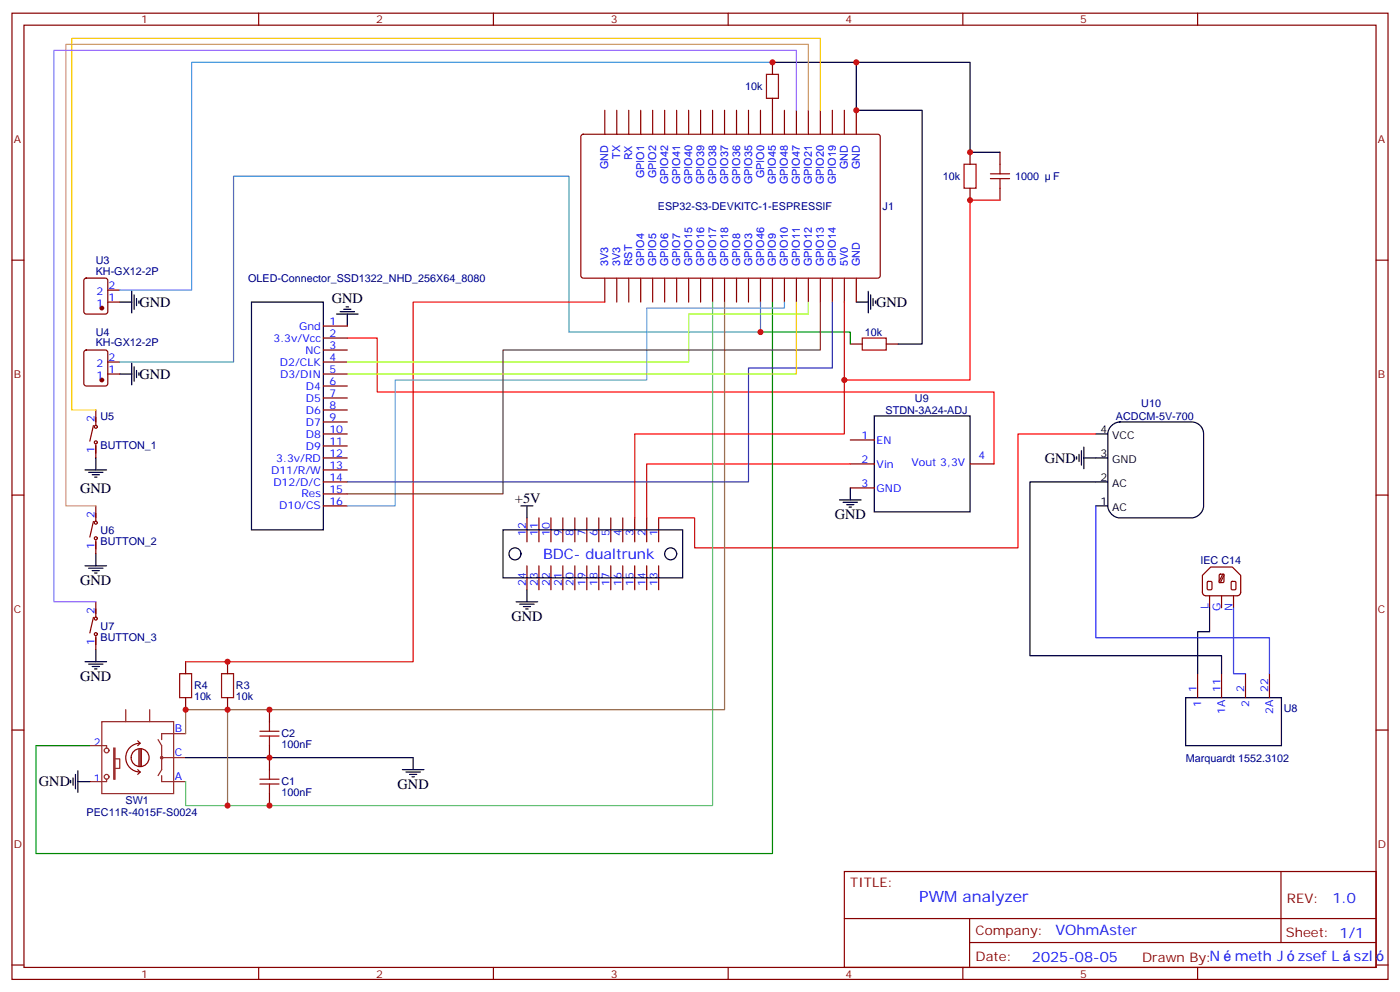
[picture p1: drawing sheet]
<svg xmlns="http://www.w3.org/2000/svg" width="412mm" height="292mm" viewBox="0 0 412 292" stroke-linecap="round" stroke-linejoin="round" font-family="sans-serif">
<g fill="none" stroke="#870000" stroke-width=".35">
<path d="M3.5 3.9h405.4v284.3h-405.4zM7.1 7.4h398.2v277.3h-398.2zM76.2 3.9v3.5M145.3 3.9v3.5M214.5 3.9v3.5M227.5 18.3v3.6M283.6 3.9v3.5M352.8 3.9v3.5M227.5 28.9v3.6M3.5 76.6h3.6M405.3 76.6h3.6M24.9 82.1l.5-.3h5.6l.7 .5v9.4l-.4 .7h-5.9l-.7-.4v-9.5z"/>
<path d="M31.7 88.9h3.6M31.7 85.4h3.6M24.9 103.2l.5-.2h5.6l.7 .4v9.5l-.4 .6-5.9 .1-.7-.5v-9.4zM31.7 110.1h3.6M31.7 106.5h3.6M250.5 101.2h3.5M261.1 101.2h3.5M27.5 125.2l-1 4.6M28.2 120.6v4.6M28.2 130.9v3.9M250.5 129.5h7M250.5 136.5h7"/>
<path d="M285.8 136.5h7M3.5 145.7h3.6M27.5 153.5l-1 4.5M28.2 148.9v4.6M28.2 159.1v3.9M250.5 143.6h7M405.3 145.7h3.6M28.2 177.1v4.6M27.5 181.7l-1 4.6M28.2 187.3v3.9M3.5 214.8h3.6M405.3 214.8h3.6"/>
<path d="M248.7 256.5h156.6v28.2h-156.6zM377.3 256.5v20.9M248.7 270.3h156.5M285.6 277.4h119.6M285.6 270.3v14.1M3.5 284h3.6M76.2 284.7v3.5M145.3 284.7v3.5M214.5 284.7v3.5M283.6 284.7v3.5M352.8 284.7v3.5M405.3 284h3.6"/>
<circle cx="28.2" cy="125.6" r=".44"/>
<circle cx="28.2" cy="130.2" r=".44"/>
<circle cx="28.2" cy="158.4" r=".44"/>
<circle cx="28.2" cy="153.8" r=".44"/>
<circle cx="28.2" cy="186.6" r=".44"/>
<circle cx="28.2" cy="182" r=".44"/>
</g>
<g fill="#870000" stroke="#870000" stroke-width=".35">
<circle cx="30" cy="90.7" r=".53"/>
<circle cx="30" cy="111.8" r=".53"/>
</g>
<path d="M225.8 21.9h3.5v7h-3.5zM254 99.5h7.1v3.5h-7.1z" fill="none" stroke="#a10000" stroke-width=".35"/>
<g fill="none" stroke="#8c2424" stroke-width=".35">
<path d="M26.5 219.4h4.9v.7M30 212.4h21.2v21.1h-21.2zM37 208.8v3.6M44.1 208.8v3.6M46.6 217.7l1 1.7v7.1l-1 1.7M54.7 215.9h-7.1v1.8M31.4 229.3v.7h-4.9M33.5 220.1h.4v9.2h-.4zM33.9 223.3h1.4v2.8h-1.4M47.6 228.2v1.8h7.1M47.6 223h7.1"/>
<circle cx="31.4" cy="228.6" r=".71"/>
<circle cx="31.4" cy="220.8" r=".71"/>
<circle cx="47.6" cy="223" r=".35"/>
</g>
<path d="M40.6 218l.7 .7M41.3 218.7a4.2 4.2 0 0 0-4.3 4.3 4.2 4.2 0 0 0 4.3 4.2M41.3 218.7l-.7 .7M38.6 222.8a2.65 2.65 0 0 1 3.9-2.2 2.65 2.65 0 0 1 .4 4.4 2.65 2.65 0 0 1-4.2-1.4l-.1-.6M40.6 226.5l.7 .7M40.9 220.5v4.9M41.3 220.5v4.9M41.3 227.2l-.7 .7M41.6 220.5v4.9" fill="none" stroke="#850000" stroke-width=".35"/>
<path d="M257.5 122.4h28.3v28.2h-28.3zM322.8 134.8h3.5M322.8 127.7h3.5M327.5 125.2a3.6 3.6 0 0 1 2.3-1h21.2a3.5 3.5 0 0 1 3.5 3.5v21.2a3.8 3.8 0 0 1-3.5 3.5h-21.2a3.8 3.8 0 0 1-3.5-3.5v-21.2a3.5 3.5 0 0 1 1.2-2.5zM322.8 141.8h3.5M322.8 148.9h3.5" fill="none" stroke="#000" stroke-width=".35"/>
<g fill="#fff" stroke="#870000" stroke-width=".35">
<path d="M362.7 171.3l.3-.2 1 .2 .1 1.9-.2 .3-.9 .1-.3-.2z"/>
<path d="M359.2 169.2l.3-.2 1 .2v1.9l-.2 .3h-.8l-.3-.1z"/>
<path d="M355.7 171.3l.3-.2 1 .2v1.9l-.2 .3-.8 .1-.4-.2z"/>
<path d="M360.2 169h.3v.3l-1 2.1h-.4z"/>
</g>
<g fill="none" stroke="#870000" stroke-width=".35">
<path d="M285.8 44.8v3.5M285.8 55.4v3.5M294.6 44.8v3.5M294.6 55.4v3.5M95.2 96h7.1M95.2 99.5h7.1M95.2 106.5h7.1M95.2 103h7.1M95.2 117.1h7.1M95.2 113.6h7.1M95.2 110.1h7.1M95.2 120.6h7.1"/>
<path d="M95.2 138.3h7.1M95.2 131.2h7.1M95.2 134.8h7.1M95.2 127.7h7.1M95.2 124.2h7.1M95.2 141.8h7.1M95.2 148.9h7.1M95.2 145.3h7.1M155.2 152.4v7.1M158.7 152.4v7.1M162.3 152.4v7.1M165.8 152.4v7.1"/>
<path d="M169.3 152.4v7.1M172.9 152.4v7.1M176.4 152.4v7.1M179.9 152.4v7.1M183.4 152.4v7.1M187 152.4v7.1M190.5 152.4v7.1M194 152.4v7.1M155.2 166.5v7.1M158.7 166.5v7.1M162.3 166.5v7.1M165.8 166.5v7.1"/>
<path d="M169.3 166.5v7.1M172.9 166.5v7.1M176.4 166.5v7.1M179.9 166.5v7.1M183.4 166.5v7.1M187 166.5v7.1M190.5 166.5v7.1M194 166.5v7.1M354.2 169.3l2.5-2.4h6.3l2.5 2.4-.1 5.3-.4 .5-.6 .2h-9.5l-.5-.4-.2-.6zM356.3 175.3v3.6M359.8 175.3v3.6M363.4 175.3v3.6"/>
<path d="M54.7 194.7v3.6M67 194.7v3.6M352.8 198.3v7M359.8 198.3v7M366.9 198.3v7M373.9 198.3v7M54.7 205.3v3.5M67 205.3v3.5M79.4 208.8v3.6M79.4 219.4v7.1M79.4 233.5v3.6"/>
</g>
<g fill="none" stroke="#000" stroke-width=".35">
<path d="M227.5 18.3h24.7v14.2h19.4v68.7h-7M252.2 18.3h33.6v26.5h8.8M35.3 88.9h3.5M38.8 85.7v6.4M39.5 86.8v4.2M40.2 87.8v2.2M40.9 88.5v.8M74.1 88.9h21.1v67h-21.1zM99.1 92.4h6.4M100.2 91.7h4.2M101.2 91h2.2M102 90.3h.7"/>
<path d="M102.3 92.4v3.6M252.2 88.9h3.6M255.8 85.7v6.4M256.5 86.8v4.2M257.2 87.8v2.2M257.9 88.5v.8M35.3 110.1h3.5M38.8 106.9v6.3M39.5 107.9v4.3M40.2 109v2.1M40.9 109.7v.7M25 138.3h6.4"/>
<path d="M26.1 139h4.2M27.2 139.7h2.1M28.2 134.8v3.5M317.1 134.4v.7M317.9 133.7v2.1M318.6 132.6v4.3M319.3 134.8h3.5M319.3 131.6v6.3M27.9 140.4h.7M148.2 155.9h52.9v14.1h-52.9zM153.5 148.9h3.5M155.2 148.9v3.5"/>
<path d="M247.3 147.1h6.3M248.4 147.8h4.2M249.4 148.5h2.1M250.1 149.2h.7M250.5 143.6v3.5M322.8 141.8h-19.4v51.2h56.4v5.3M25 166.5h6.4M26.1 167.2h4.2M27.2 167.9h2.1M27.9 168.6h.7M28.2 163v3.5M152 177.1h6.4"/>
<path d="M153.1 177.8h4.2M154.2 178.5h2.1M154.9 179.2h.7M155.2 173.6v3.5M356.3 178.9v7h-3.5v12.4M25 194.7h6.4M26.1 195.4h4.2M27.2 196.1h2.1M27.9 196.8h.7M28.2 191.2v3.5M349.2 205.3h28.3v14.1h-28.3zM20.8 229.7v.7"/>
<path d="M21.5 229v2.1M22.2 227.9v4.2M22.9 230h3.6M22.9 226.8v6.4M54.7 223h67v3.5M118.5 226.5h6.4M119.6 227.2h4.2M120.6 227.9h2.2M121.4 228.6h.7"/>
<circle cx="151.7" cy="163" r="1.76"/>
<circle cx="197.6" cy="163" r="1.76"/>
</g>
<g fill="none" stroke="#900" stroke-width=".35">
<path d="M171.3 39.7l.5-.2 87.1 .1 .4 .6-.1 41.2-.6 .4h-87.1l-.4-.7v-40.9zM178.2 32.5v6.9M181.7 32.5v6.9M185.2 32.5v6.9M188.7 32.5v6.9M192.3 32.5v6.9M195.8 32.5v6.9M199.3 32.5v6.9M202.8 32.5v6.9M206.4 32.5v6.9M209.9 32.5v6.9M213.4 32.5v6.9"/>
<path d="M217 32.5v6.9M220.5 32.5v6.9M224 32.5v6.9M227.5 32.5v6.9M231.1 32.5v6.9M234.6 32.5v6.9M238.1 32.5v6.9M241.7 32.5v6.9M245.2 32.5v6.9M248.7 32.5v6.9M252.2 32.5v6.9M178.2 82v6.9"/>
<path d="M181.7 82v6.9M185.2 82v6.9M188.7 82v6.9M192.3 82v6.9M195.8 82v6.9M199.3 82v6.9M202.8 82v6.9M206.4 82v6.9M209.9 82v6.9M213.4 82v6.9M217 82v6.9M220.5 82v6.9"/>
<path d="M224 82v6.9M227.5 82v6.9M231.1 82v6.9M234.6 82v6.9M238.1 82v6.9M241.7 82v6.9M245.2 82v6.9M248.7 82v6.9M252.2 82v6.9"/>
</g>
<path d="M227.5 18.3h-171.1v67.1h-21.1" fill="none" stroke="#39f" stroke-width=".35"/>
<path d="M224 88.9v8.8h-56.4v-45.8h-98.8v54.6h-33.5" fill="none" stroke="#399" stroke-width=".35"/>
<path d="M294.6 58.9h-8.8v52.9h-37.1M102.3 99.5h8.8v15.9h181.7v21.1M178.2 88.9h-56.5v105.8h-67M248.7 88.9v38.8h-61.7v24.7M250.5 136.5h-60v15.9M322.8 127.7h-22.9v33.5h-95.3v-8.8h-10.6" fill="none" stroke="#f00" stroke-width=".35"/>
<path d="M363.4 178.9v19.4h3.5" fill="none" stroke="#00f" stroke-width=".35"/>
<path d="M322.8 148.9v38.8h51.1v10.6" fill="none" stroke="#03f" stroke-width=".35"/>
<g fill="none" stroke="#a10000" stroke-width=".35">
<path d="M284 48.3h3.5v7.1h-3.5zM291.7 52.6h5.7M291.7 51.2h5.7M294.6 48.3v2.9M294.6 52.6v2.8M52.9 198.3h3.5v7h-3.5zM65.3 198.3h3.5v7h-3.5zM76.6 216.6h5.6M76.6 215.2h5.6M79.4 212.4v2.8M79.4 216.6v2.8M76.6 230.7h5.6"/>
<path d="M76.6 229.3h5.6M79.4 226.5v2.8M79.4 230.7v2.8"/>
</g>
<path d="M213.4 88.9v119.9h-146.4M54.7 215.9v-7.1h12.3v28.3" fill="none" stroke="#963" stroke-width=".35"/>
<path d="M209.9 88.9v148.2h-155.2v-7.1" fill="none" stroke="#6c6" stroke-width=".35"/>
<path d="M241.7 32.5v-21.2h-220.5v109.3h7" fill="none" stroke="#fc0" stroke-width=".35"/>
<path d="M238.1 32.5v-19.4h-218.7v135.8h8.8" fill="none" stroke="#c96" stroke-width=".35"/>
<path d="M234.6 32.5v-17.7h-218.7v162.3h12.3" fill="none" stroke="#96f" stroke-width=".35"/>
<path d="M224 97.7h26.5v3.5M227.5 88.9v162.3h-216.9v-31.8h15.9" fill="none" stroke="#008700" stroke-width=".35"/>
<path d="M238.1 88.9v3.5h-35.3v14.1h-100.5" fill="none" stroke="#9f0" stroke-width=".35"/>
<path d="M231.1 88.9v1.8h-40.6v21.1h-74.1v37.1h-14.1" fill="none" stroke="#69c" stroke-width=".35"/>
<path d="M241.7 88.9v14.1h-93.5v42.3h-45.9" fill="none" stroke="#633" stroke-width=".35"/>
<path d="M245.2 88.9v19.4h-24.7v33.5h-118.2" fill="none" stroke="#339" stroke-width=".35"/>
<path d="M234.6 88.9v21.2h-132.3" fill="none" stroke="#cc0" stroke-width=".35"/>
<g fill="#c00">
<circle cx="54.7" cy="208.8" r=".88"/>
<circle cx="67" cy="237.1" r=".88"/>
<circle cx="67" cy="208.8" r=".88"/>
<circle cx="79.4" cy="223" r=".88"/>
<circle cx="79.4" cy="237.1" r=".88"/>
<circle cx="79.4" cy="208.8" r=".88"/>
<circle cx="67" cy="194.7" r=".88"/>
<circle cx="252.2" cy="32.5" r=".88"/>
<circle cx="227.5" cy="18.3" r=".88"/>
<circle cx="224" cy="97.7" r=".88"/>
<circle cx="248.7" cy="111.8" r=".88"/>
<circle cx="285.8" cy="58.9" r=".88"/>
<circle cx="252.2" cy="18.3" r=".88"/>
<circle cx="285.8" cy="44.8" r=".88"/>
</g>
<text font-size="4.6" fill="#00f" x="270.8" y="265.5">PWM analyzer</text>
<g font-size="4.2">
<text x="97.7" y="89.2">GND</text>
<text x="41.1" y="90.3">GND</text>
<text x="258.1" y="90.3">GND</text>
<text x="41.1" y="111.5">GND</text>
<text x="307.8" y="136.2">GND</text>
<text x="23.6" y="145">GND</text>
<text x="151.7" y="148.2">+5V</text>
<text x="245.9" y="152.8">GND</text>
<text x="23.6" y="172.2">GND</text>
<text x="150.6" y="182.7">GND</text>
<text x="23.6" y="200.4">GND</text>
<text x="11.5" y="231.4">GND</text>
<text x="117.1" y="232.1">GND</text>
</g>
<g font-size="4.2" fill="#00f">
<text x="160" y="164.6">BDC- dualtrunk</text>
<text x="392.5" y="265.7">1.0</text>
<text x="310.9" y="275.3">VOhmAster</text>
<text x="304" y="283.1">2025-08-05</text>
<text x="363.7" y="282.9">meth J</text>
<text x="382.3" y="282.9">zsef L</text>
<text x="398.8" y="282.9">szl</text>
</g>
<g font-size="3.9" fill="#800">
<text x="250.5" y="261.1">TITLE:</text>
<text x="379.1" y="265.7">REV:</text>
<text x="287.4" y="275.3">Company:</text>
<text x="378.7" y="275.9">Sheet: 1/1</text>
<text x="287.4" y="282.9">Date:</text>
<text x="336.4" y="283">Drawn By:N</text>
</g>
<g font-size="3.2" fill="#800">
<text x="41.6" y="6.9">1</text>
<text x="110.8" y="6.9">2</text>
<text x="179.9" y="6.9">3</text>
<text x="249.1" y="6.9">4</text>
<text x="318.2" y="6.9">5</text>
<text x="4.1" y="42">A</text>
<text x="405.9" y="42">A</text>
<text x="4.1" y="111.1">B</text>
<text x="405.9" y="111.1">B</text>
<text x="4.1" y="180.3">C</text>
<text x="405.9" y="180.3">C</text>
<text x="4.1" y="249.4">D</text>
<text x="405.9" y="249.4">D</text>
<text x="41.6" y="287.7">1</text>
<text x="110.8" y="287.7">2</text>
<text x="179.9" y="287.7">3</text>
<text x="249.1" y="287.7">4</text>
<text x="318.2" y="287.7">5</text>
</g>
<g font-size="3.2" fill="#000080">
<text x="219.5" y="26.6">10k</text>
<text x="277.7" y="53">10k</text>
<text x="299.1" y="53">1000</text>
<text x="310.2" y="53">F</text>
<text x="193.8" y="61.9">ESP32-S3-DEVKITC-1-ESPRESSIF</text>
<text x="260" y="61.9">J1</text>
<text x="28.2" y="77.6">U3</text>
<text x="28.2" y="80.8">KH-GX12-2P</text>
<text x="73.1" y="83">OLED-Connector_SSD1322_NHD_256X64_8080</text>
<text x="28.2" y="102">KH-GX12-2P</text>
<text x="28.2" y="98.8">U4</text>
<text x="254.8" y="98.9">10k</text>
<text x="269.5" y="118.2">U9</text>
<text x="336.2" y="119.8">U10</text>
<text x="29.6" y="123.6">U5</text>
<text x="260.9" y="121.8">STDN-3A24-ADJ</text>
<text x="328.7" y="123.6">ACDCM-5V-700</text>
<text x="29.6" y="132.1">BUTTON_1</text>
<text x="29.6" y="160.3">BUTTON_2</text>
<text x="29.6" y="157.1">U6</text>
<text x="353.6" y="165.9">IEC C14</text>
<text x="29.6" y="185.3">U7</text>
<text x="29.6" y="188.5">BUTTON_3</text>
<text x="57.1" y="202.9">R4</text>
<text x="69.5" y="202.9">R3</text>
<text x="57.1" y="206.1">10k</text>
<text x="69.5" y="206.1">10k</text>
<text x="378.2" y="209.7">U8</text>
<text x="82.9" y="220.2">100nF</text>
<text x="82.9" y="217">C2</text>
<text x="349.4" y="224.1">Marquardt 1552.3102</text>
<text x="82.9" y="231.1">C1</text>
<text x="37" y="236.6">SW1</text>
<text x="82.9" y="234.3">100nF</text>
<text x="25.5" y="240">PEC11R-4015F-S0024</text>
</g>
<g font-size="3.2" fill="#00f">
<text x="182.7" y="46.8" transform="rotate(-90 182.7 46.8)">TX</text>
<text x="186.2" y="47.2" transform="rotate(-90 186.2 47.2)">RX</text>
<text x="179.2" y="49.8" transform="rotate(-90 179.2 49.8)">GND</text>
<text x="189.8" y="52.5" transform="rotate(-90 189.8 52.5)">GPIO1</text>
<text x="193.3" y="52.5" transform="rotate(-90 193.3 52.5)">GPIO2</text>
<text x="225.1" y="52.5" transform="rotate(-90 225.1 52.5)">GPIO0</text>
<text x="249.7" y="49.8" transform="rotate(-90 249.7 49.8)">GND</text>
<text x="253.3" y="49.8" transform="rotate(-90 253.3 49.8)">GND</text>
<text x="196.8" y="54.2" transform="rotate(-90 196.8 54.2)">GPIO42</text>
<text x="200.4" y="54.2" transform="rotate(-90 200.4 54.2)">GPIO41</text>
<text x="203.9" y="54.2" transform="rotate(-90 203.9 54.2)">GPIO40</text>
<text x="207.4" y="54.2" transform="rotate(-90 207.4 54.2)">GPIO39</text>
<text x="210.9" y="54.2" transform="rotate(-90 210.9 54.2)">GPIO38</text>
<text x="214.5" y="54.2" transform="rotate(-90 214.5 54.2)">GPIO37</text>
<text x="218" y="54.2" transform="rotate(-90 218 54.2)">GPIO36</text>
<text x="221.5" y="54.2" transform="rotate(-90 221.5 54.2)">GPIO35</text>
<text x="228.6" y="54.2" transform="rotate(-90 228.6 54.2)">GPIO45</text>
<text x="232.1" y="54.2" transform="rotate(-90 232.1 54.2)">GPIO48</text>
<text x="235.6" y="54.2" transform="rotate(-90 235.6 54.2)">GPIO47</text>
<text x="239.2" y="54.2" transform="rotate(-90 239.2 54.2)">GPIO21</text>
<text x="242.7" y="54.2" transform="rotate(-90 242.7 54.2)">GPIO20</text>
<text x="246.2" y="54.2" transform="rotate(-90 246.2 54.2)">GPIO19</text>
<text x="179.2" y="78.4" transform="rotate(-90 179.2 78.4)">3V3</text>
<text x="182.7" y="78.4" transform="rotate(-90 182.7 78.4)">3V3</text>
<text x="186.2" y="78.4" transform="rotate(-90 186.2 78.4)">RST</text>
<text x="189.8" y="78.4" transform="rotate(-90 189.8 78.4)">GPIO4</text>
<text x="193.3" y="78.4" transform="rotate(-90 193.3 78.4)">GPIO5</text>
<text x="196.8" y="78.4" transform="rotate(-90 196.8 78.4)">GPIO6</text>
<text x="200.4" y="78.4" transform="rotate(-90 200.4 78.4)">GPIO7</text>
<text x="203.9" y="78.4" transform="rotate(-90 203.9 78.4)">GPIO15</text>
<text x="207.4" y="78.4" transform="rotate(-90 207.4 78.4)">GPIO16</text>
<text x="210.9" y="78.4" transform="rotate(-90 210.9 78.4)">GPIO17</text>
<text x="214.5" y="78.4" transform="rotate(-90 214.5 78.4)">GPIO18</text>
<text x="218" y="78.4" transform="rotate(-90 218 78.4)">GPIO8</text>
<text x="221.5" y="78.4" transform="rotate(-90 221.5 78.4)">GPIO3</text>
<text x="225.1" y="78.4" transform="rotate(-90 225.1 78.4)">GPIO46</text>
<text x="228.6" y="78.4" transform="rotate(-90 228.6 78.4)">GPIO9</text>
<text x="232.1" y="78.4" transform="rotate(-90 232.1 78.4)">GPIO10</text>
<text x="235.6" y="78.4" transform="rotate(-90 235.6 78.4)">GPIO11</text>
<text x="239.2" y="78.4" transform="rotate(-90 239.2 78.4)">GPIO12</text>
<text x="242.7" y="78.4" transform="rotate(-90 242.7 78.4)">GPIO13</text>
<text x="246.2" y="78.4" transform="rotate(-90 246.2 78.4)">GPIO14</text>
<text x="249.7" y="78.4" transform="rotate(-90 249.7 78.4)">5V0</text>
<text x="253.3" y="78.4" transform="rotate(-90 253.3 78.4)">GND</text>
<text x="28.4" y="86.8">2</text>
<text x="31.9" y="88.5">1</text>
<text x="31.9" y="85">2</text>
<text x="28.4" y="90.3">1</text>
<text x="97" y="95.6">1</text>
<text x="80.6" y="100.5">3.3v/Vcc</text>
<text x="88.1" y="97">Gnd</text>
<text x="97" y="99.1">2</text>
<text x="28.4" y="107.9">2</text>
<text x="31.9" y="106.2">2</text>
<text x="82.5" y="107.6">D2/CLK</text>
<text x="90" y="104.1">NC</text>
<text x="97" y="106.2">4</text>
<text x="97" y="102.7">3</text>
<text x="28.4" y="111.5">1</text>
<text x="31.9" y="109.7">1</text>
<text x="82.5" y="111.1">D3/DIN</text>
<text x="97" y="113.2">6</text>
<text x="97" y="109.7">5</text>
<text x="90.1" y="118.2">D5</text>
<text x="90.1" y="114.7">D4</text>
<text x="97" y="116.8">7</text>
<text x="27.9" y="124.2" transform="rotate(-90 27.9 124.2)">2</text>
<text x="90.1" y="121.7">D6</text>
<text x="90.1" y="125.2">D7</text>
<text x="97" y="120.3">8</text>
<text x="97" y="123.8">9</text>
<text x="90.1" y="128.8">D8</text>
<text x="97" y="130.9">11</text>
<text x="97" y="127.4">10</text>
<text x="253.7" y="129.1">1</text>
<text x="258.2" y="130.5">EN</text>
<text x="27.9" y="133.2" transform="rotate(-90 27.9 133.2)">1</text>
<text x="81.4" y="135.8">3.3v/RD</text>
<text x="90.1" y="132.3">D9</text>
<text x="97" y="137.9">13</text>
<text x="97" y="134.4">12</text>
<text x="253.7" y="136.2">2</text>
<text x="258.2" y="137.6">Vin</text>
<text x="268.5" y="137.2">Vout 3,3V</text>
<text x="288.2" y="135.1">4</text>
<text x="79.8" y="139.3">D11/R/W</text>
<text x="80.5" y="142.9">D12/D/C</text>
<text x="97" y="141.5">14</text>
<text x="253.7" y="143.2">3</text>
<text x="82.2" y="149.9">D10/CS</text>
<text x="88.8" y="146.4">Res</text>
<text x="97" y="148.5">16</text>
<text x="97" y="145">15</text>
<text x="258.2" y="144.6">GND</text>
<text x="27.9" y="152.4" transform="rotate(-90 27.9 152.4)">2</text>
<text x="27.9" y="161.5" transform="rotate(-90 27.9 161.5)">1</text>
<text x="154.9" y="157.7" transform="rotate(-90 154.9 157.7)">12</text>
<text x="158.4" y="157.7" transform="rotate(-90 158.4 157.7)">11</text>
<text x="161.9" y="157.7" transform="rotate(-90 161.9 157.7)">10</text>
<text x="165.5" y="157.7" transform="rotate(-90 165.5 157.7)">9</text>
<text x="169" y="157.7" transform="rotate(-90 169 157.7)">8</text>
<text x="172.5" y="157.7" transform="rotate(-90 172.5 157.7)">7</text>
<text x="176" y="157.7" transform="rotate(-90 176 157.7)">6</text>
<text x="179.6" y="157.7" transform="rotate(-90 179.6 157.7)">5</text>
<text x="183.1" y="157.7" transform="rotate(-90 183.1 157.7)">4</text>
<text x="186.6" y="157.7" transform="rotate(-90 186.6 157.7)">3</text>
<text x="190.1" y="157.7" transform="rotate(-90 190.1 157.7)">2</text>
<text x="193.7" y="157.7" transform="rotate(-90 193.7 157.7)">1</text>
<text x="154.9" y="172.3" transform="rotate(-90 154.9 172.3)">24</text>
<text x="158.4" y="172.3" transform="rotate(-90 158.4 172.3)">23</text>
<text x="161.9" y="172.3" transform="rotate(-90 161.9 172.3)">22</text>
<text x="165.5" y="172.3" transform="rotate(-90 165.5 172.3)">21</text>
<text x="169" y="172.3" transform="rotate(-90 169 172.3)">20</text>
<text x="172.5" y="172.3" transform="rotate(-90 172.5 172.3)">19</text>
<text x="176" y="172.3" transform="rotate(-90 176 172.3)">18</text>
<text x="179.6" y="172.3" transform="rotate(-90 179.6 172.3)">17</text>
<text x="183.1" y="172.3" transform="rotate(-90 183.1 172.3)">16</text>
<text x="186.6" y="172.3" transform="rotate(-90 186.6 172.3)">15</text>
<text x="190.1" y="172.3" transform="rotate(-90 190.1 172.3)">14</text>
<text x="193.7" y="172.3" transform="rotate(-90 193.7 172.3)">13</text>
<text x="356" y="179.2" transform="rotate(-90 356 179.2)">L</text>
<text x="359.5" y="179.9" transform="rotate(-90 359.5 179.9)">G</text>
<text x="363" y="179.8" transform="rotate(-90 363 179.8)">N</text>
<text x="27.9" y="180.6" transform="rotate(-90 27.9 180.6)">2</text>
<text x="27.9" y="189.7" transform="rotate(-90 27.9 189.7)">1</text>
<text x="352.4" y="203.6" transform="rotate(-90 352.4 203.6)">1</text>
<text x="359.5" y="203.6" transform="rotate(-90 359.5 203.6)">11</text>
<text x="366.5" y="203.6" transform="rotate(-90 366.5 203.6)">2</text>
<text x="373.6" y="203.6" transform="rotate(-90 373.6 203.6)">22</text>
<text x="353.8" y="208" transform="rotate(-90 353.8 208)">1</text>
<text x="367.9" y="208" transform="rotate(-90 367.9 208)">2</text>
<text x="51.5" y="215.5">B</text>
<text x="360.9" y="210.2" transform="rotate(-90 360.9 210.2)">1A</text>
<text x="375" y="210.2" transform="rotate(-90 375 210.2)">2A</text>
<text x="27.6" y="219.4">2</text>
<text x="51.5" y="222.6">C</text>
<text x="27.6" y="230">1</text>
<text x="51.5" y="229.7">A</text>
</g>
<g font-size="3.2">
<text x="324.1" y="127.4">4</text>
<text x="327.6" y="129.1">VCC</text>
<text x="324.1" y="134.4">3</text>
<text x="327.6" y="136.2">GND</text>
<text x="324.1" y="141.5">2</text>
<text x="327.6" y="143.2">AC</text>
<text x="324.1" y="148.5">1</text>
<text x="327.6" y="150.3">AC</text>
</g>
</svg>
